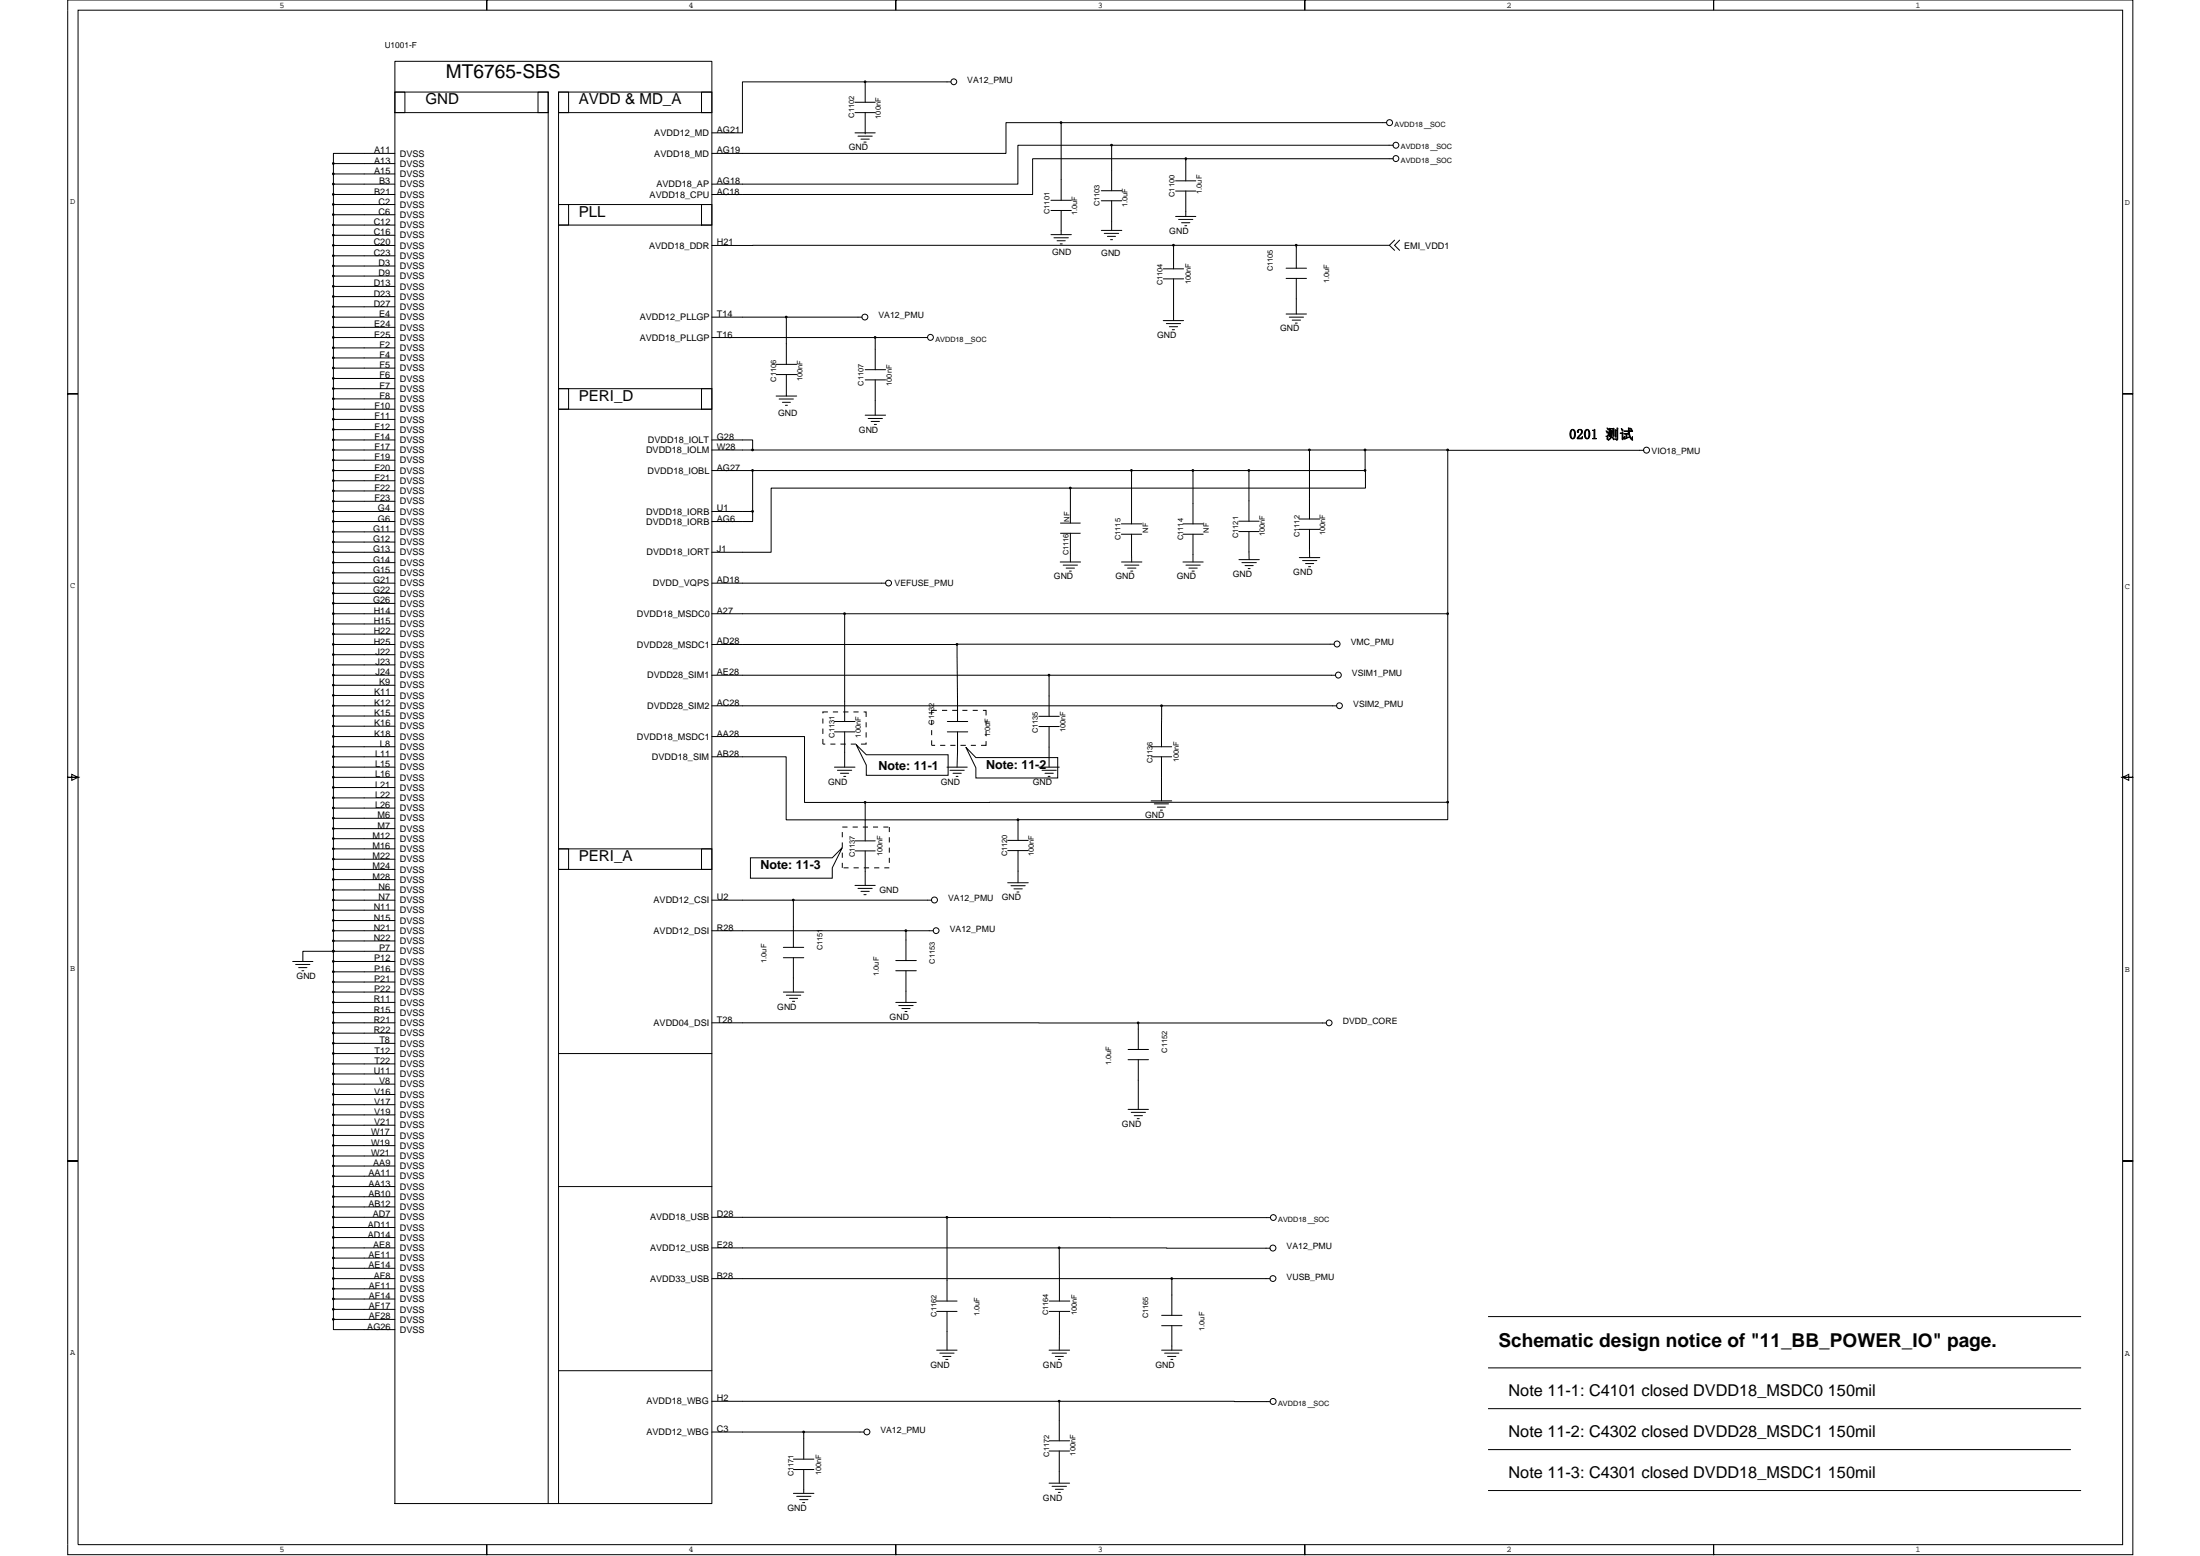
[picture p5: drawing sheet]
<svg xmlns="http://www.w3.org/2000/svg" width="297mm" height="210mm" viewBox="0 0 297 210" stroke-linecap="round" stroke-linejoin="round" font-family="sans-serif">
<g fill="none" stroke="#000" stroke-width=".14">
<path d="M9.1 0h56.6v1.4v-1.4h55.2v1.4v-1.4h55.3v1.4v-1.4h55.2v1.4v-1.4h56.6v53.1h-1.4h1.4v51.8h-1.4l.8-.4v.8l-.8-.4h1.4v51.8h-1.4h1.4v53.1h-56.6v-1.4v1.4h-55.2v-1.4v1.4h-55.3v-1.4v1.4h-55.2v-1.4v1.4h-56.6v-53.1h1.4h-1.4v-51.8h1.4l-.8-.4v.8l.8-.4h-1.4v-51.8h1.4h-1.4zM10.5 1.4h276.1v207h-276.1zM53.3 12.4h1.4v2.8h-1.4zM53.3 15.2h20.7M53.3 12.4h20.7v190.5M53.3 8.3h42.8v194.6h-42.8zM72.6 12.4h1.4v2.8h-1.4zM75.4 12.4h1.4v2.8h-1.4zM75.4 15.2h20.7M94.7 12.4h1.4v2.8h-1.4zM96.1 12.4h-20.7v190.5M115.4 15.2h2.8"/>
<path d="M115.4 13.8h2.8M115.4 17.9h2.8M115.8 18.4h2M116.2 18.8h1.2M116.6 19.2h.3M116.8 11h-16.6v6.9h-4.1M116.8 17.9h.1M116.8 11h11.6M116.8 11v2.8M116.8 15.2v2.7M143.3 16.6h-7.5v4.1h-39.7M150.1 19.6h-12.7v5.2h-41.3"/>
<path d="M150.1 19.6v6.1M150.1 19.6h38M187.2 16.6h-43.9v10.4M45 26.2v1.4h8.3M45 27.6v2.8M45 30.4v1.3l8.3 .1M45 31.7v2.8M45 35.9v1.4h8.3M45 37.3v1.4h8.3M45 38.7v2.7M45 30.4h8.3M45 33.1h8.3"/>
<path d="M45 24.8h8.3M45 26.2h8.3M45 22.1h8.3M45 23.5h8.3M45 29h8.3M45 34.5h8.3M45 35.9h8.3M45 22.1v4.1M45 34.5v1.4M53.3 20.7h-8.3v1.4M75.4 27.6h1.4v2.8h-1.4zM75.4 30.4h20.7"/>
<path d="M75.4 27.6h20.7M94.7 27.6h1.4v2.8h-1.4zM141.9 31.7h2.7M141.9 28.4h2.7M141.9 27h2.7M142.3 32.1h1.9M142.7 32.5h1.1M143.1 32.9h.3M143.3 28.4v3.3M148.7 31.1h2.8M148.7 27.1h2.8M148.7 25.7h2.8"/>
<path d="M149.1 31.5h1.9M149.5 31.9h1.1M149.9 32.3h.3M150.1 27.1v4M157.1 37.6h2.7M157.1 36.3h2.7M158.5 33.1v3.2M158.5 33.1h-62.4M158.5 37.6v5.7M158.5 33.1h29.1M158.7 29.2h2.8M158.7 25.8h2.8"/>
<path d="M158.7 24.4h2.8M159.1 29.6h2M159.5 30.1h1.2M160 30.5h.2M160.1 25.8v3.4M160.1 21.4h-20.7v4.8h-43.3M160.1 21.4v3M160.1 21.4h28M173.6 37.6h2.8M173.6 36.2h2.8M175 37.6v4.8M175 33.1v3.1"/>
<path d="M187.6 33.1l.7 .7M188.3 32.4l-.7 .7M189 32.4l-.7 .7 .7 .7M45 48.3v1.4h8.3M45 49.7v2.8M45 55.2v2.8M45 58v2.7M45 55.2h8.3M45 52.5h8.3M45 45.6h8.3M45 59.4h8.3M45 42.8h8.3"/>
<path d="M45 40h8.3M45 41.4h8.3M45 44.2h8.3M45 46.9h8.3M45 48.3h8.3M45 51.1h8.3M45 53.8h8.3M45 56.6h8.3M45 58h8.3M45 41.4v6.9M45 52.5v2.7M75.4 55.2h20.7"/>
<path d="M75.4 52.5h20.7M75.4 52.5h1.4v2.7h-1.4zM94.7 52.5h1.4v2.7h-1.4zM96.1 59.4h5.5v1.3M96.1 45.6h22.1M104.8 53.4h2.8M104.8 50.5h2.8M104.8 49.2h2.8M105.2 53.8h1.9M105.6 54.3h1.1M106 54.7h.3M106.2 42.8v6.4"/>
<path d="M106.2 50.5v2.9M116.4 42.8h-20.3M116.8 56h2.8M116.8 51.3h2.8M116.8 49.9h2.8M117.2 56.5h1.9M117.6 56.9h1.1M118 57.3h.3M118.2 51.3v4.7M125.2 45.6h-7v4.3M157.1 43.3h2.7M157.5 43.7h1.9"/>
<path d="M157.9 44.1h1.1M158.3 44.5h.3M173.6 42.4h2.8M174.1 42.8h1.9M174.5 43.2h1.1M174.9 43.6h.3M45 60.7v1.4h8.3M45 62.1v2.8M45 66.3v1.3h8.3M45 67.6v2.8M45 70.4v1.4h8.3M45 71.8v1.4h8.3"/>
<path d="M45 73.2v1.3h8.3M45 74.5v2.8M45 78.7v1.4h8.3M45 63.5h8.3M45 69h8.3M45 70.4h8.3M45 78.7h8.3M45 60.7h8.3M45 64.9h8.3M45 66.3h8.3M45 75.9h8.3M45 77.3h8.3"/>
<path d="M45 64.9v1.4M45 77.3v1.4M96.1 69h5.5v1.4h-5.5M96.1 78.7h23.5M101.6 63.5v5.5M143.1 75.8h2.8M143.1 72h2.8M143.1 70.6h2.8M143.5 76.3h2M144 76.7h1.1M144.4 77.1h.2M144.5 72v3.8"/>
<path d="M144.5 65.9h-40.4v8.6h-8M151.4 72.1h2.8M151.4 70.7h2.8M151.4 75.8h2.8M151.8 76.3h2M152.2 76.7h1.2M152.7 77.1h.2M152.8 63.5h-56.7M152.8 72.1v3.7M159.7 75.8h2.8M159.7 72.1h2.8M159.7 70.7h2.8"/>
<path d="M160.1 76.3h1.9M160.5 76.7h1.1M160.9 77.1h.3M161.1 72.1v3.7M161.1 63.5h-8.3v7.2M167.3 71.7h2.7M167.3 70.3h2.7M167.3 75.5h2.7M167.7 75.9h1.9M168.1 76.3h1.1M168.5 76.7h.3M168.6 71.7l.1 3.8"/>
<path d="M168.6 63.5h-7.5v7.2M175.4 71.4h2.8M175.4 70h2.8M175.4 75.2h2.8M175.9 75.6h1.9M176.3 76.1h1.1M176.7 76.5h.3M176.8 71.4v3.8M176.8 60.7h-80.7M184.3 60.7h11.2M184.3 60.7v2.8M184.3 63.5h-15.7v6.8"/>
<path d="M184.3 60.7h-7.5v9.3M184.3 63.5l.1 2.4h-39.9v4.7M195.5 60.7l26.5 .1M195.5 60.7v22.1h-81.5M45 80.1v1.3h8.3M45 81.4v2.8M45 84.2v2.8M45 87v1.3h8.3M45 88.3v2.8M45 99.4v2.7M45 87h8.3M45 91.1h8.3"/>
<path d="M45 95.2h8.3M45 99.4h8.3M45 82.8h8.3M45 84.2h8.3M45 85.6h8.3M45 89.7h8.3M45 92.5h8.3M45 93.9h8.3M45 96.6h8.3M45 98h8.3M45 91.1v8.3M96.1 99.4h12.5v8.9h86.9"/>
<path d="M96.1 91.1h84.2M96.1 95.2l84.4 .1M111.1 97v.6M111.1 98.3v.7M111.1 99.7v.7h.3M111.8 96.1h-.7v.2M112.5 96.1h.7M112.7 98.8h2.7M112.7 97.4h2.7M113.9 96.1h.7M114 82.8h-17.9M114 98.8v4.7"/>
<path d="M114 82.8v14.6M115.2 96.1h.7M116.6 96.1h.3v.7M116.9 97.5v.6M116.9 98.8v.7M125.8 97.2v.7M125.8 98.5v.7M125.8 99.9v.7h.5M126.5 95.9h-.7v.6M127.2 95.9h.7M127.9 98.8h2.8M127.9 97.4h2.8"/>
<path d="M128.6 95.9h.7M129.2 87h-33.1M129.2 87l.1 10.4M129.3 98.8l-.1 4.7M129.9 95.9h.7M131.3 95.9h.7M132.7 95.9h.4v.6M133.1 97.2v.7M133.1 98.6v.7M140.3 98h2.7M140.3 96.7h2.7M141.6 98v5.5"/>
<path d="M141.6 91.1v5.6M156.8 95.2v5.6M180.2 86.9l-51 .1M195.5 82.8v25.5M45 103.5v1.4h8.3M45 104.9v2.8M45 107.7v2.7M45 111.8v1.4h8.3M45 113.2v1.4h8.3M45 114.6v1.4h8.3M45 116v1.3h8.3M45 117.3v2.8"/>
<path d="M45 102.1h8.3M45 100.8h8.3M45 103.5h8.3M45 106.3h8.3M45 107.7h8.3M45 109.1h8.3M45 110.4h8.3M45 111.8h8.3M45 118.7h8.3M45 102.1v1.4M45 110.4v1.4M75.4 114.6h20.7"/>
<path d="M75.4 117.3h20.7M75.4 114.6h1.4v2.7h-1.4zM94.7 114.6h1.4v2.7h-1.4zM96.1 102.1h10v8.5h31.4M101.3 115.8h11.1l1.3-1.4-1.3 2.7v1.4h-11.1zM112.1 100.4h.7M112.7 103.5h2.7M113.1 103.9h1.9M113.5 104.4h1.1M113.5 100.4h.7M113.7 112.3v.7M113.7 113.7v.7"/>
<path d="M113.7 115.1v.7M113.7 116.4v.7M113.7 111.6h.7M113.9 117.1h.7M113.9 104.8h.3M114.9 100.4h.7M115.1 111.6h.7M115.2 117.1h.7M115.4 114.8h2.8M115.4 113.5h2.8M115.4 119.5h2.8M115.6 100.5l1.4 1.4h11v2.7h-11v-1.3z"/>
<path d="M115.8 119.9h2M116.5 111.6h.7M116.6 117.1h.7M116.8 108.3v5.2M116.8 114.8v4.7M116.9 100.2v.2h-.7M117.9 111.6h.7M118 117.1h.7M119.3 111.6h.6M119.4 117.1h.7M120.1 111.6v.7M120.1 113v.7"/>
<path d="M120.1 114.4v.7M120.1 115.8v.6M126.9 100.6h.7M127.9 103.5h2.7M128.3 103.9h1.9M128.3 100.6h.7M128.7 104.4h1.1M129.1 104.8h.2M129.7 100.6h.7M130.4 100.8l1.4 1.4h11v2.8h-11v-1.4zM131.1 100.6h.7M133.1 100v.6h-.6"/>
<path d="M136.1 119.1h2.7M136.1 114.8h2.7M136.1 113.4h2.7M136.5 119.5h1.9M136.9 120h1.1M137.5 110.6v2.8M137.5 114.8v4.3M140.3 103.5h2.7M140.7 103.9h1.9M141.1 104.4h1.1M141.5 104.8h.3M155.4 108.1h2.8"/>
<path d="M155.4 102.1h2.8M155.4 100.8h2.8M155.8 108.5h2M156.2 108.9h1.1M156.7 109.3h.2M156.8 102.1v6M195.5 108.3v2.3h-58M39.5 129.8h2.7M39.9 130.2h1.9M40.3 130.6h1.1M40.8 131h.2M45 135.3v1.4h8.3"/>
<path d="M45 136.7v2.7M45 139.4v1.4M45 128.4h-4.1v1.4M45 128.4v1.4h8.3M45 125.6h8.3M45 121.5h8.3M45 120.1h8.3M45 122.8h8.3M45 124.2h8.3M45 127h8.3M45 128.4h8.3M45 120.1v8.3"/>
<path d="M45 129.8v5.5M53.3 138h-8.3M53.3 131.1h-8.3M53.3 132.5h-8.3M53.3 133.9h-8.3M53.3 135.3h-8.3M53.3 139.4h-8.3M96.1 138h57.6M96.1 125.6h29.9M96.1 121.5h29.7M105.8 133.9h2.7M105.8 129.2h2.7"/>
<path d="M105.8 127.8h2.7M106.2 134.3h1.9M106.6 134.7h1.1M107 135.1h.3M107.1 121.5v6.3M107.1 129.2v4.7M116.2 120.3h1.2M116.6 120.7h.3M120.9 135.3h2.8M120.9 131h2.8M120.9 129.6h2.8M121.3 135.7h2"/>
<path d="M121.8 136.1h1.1M122.2 136.5h.3M122.3 131v4.3M122.3 125.6v4M137.3 120.4h.3M179.1 138h-25.4v3.6M45 140.8v1.4h8.3M45 142.2v2.7M45 150.5v1.3h8.3M45 151.8v2.8M45 144.9v5.6M45 154.6v8.3"/>
<path d="M53.3 140.8h-8.3M53.3 143.6h-8.3M53.3 144.9h-8.3M53.3 146.3h-8.3M53.3 147.7h-8.3M53.3 149.1h-8.3M53.3 150.5h-8.3M53.3 153.2h-8.3M53.3 154.6h-8.3M53.3 156h-8.3M53.3 157.4h-8.3M53.3 158.7h-8.3"/>
<path d="M75.4 142.2h20.7M152.3 149.7h2.8M152.3 143h2.8M152.3 141.6h2.8M152.7 150.1h2M153.1 150.6h1.2M153.5 151h.3M153.7 143v6.7M45 162.9v1.4h8.3M45 164.3v2.7M45 167v1.4h8.3M45 168.4v1.4h8.3"/>
<path d="M45 169.8v2.8M45 172.6v1.3h8.3M45 173.9v1.4h8.3M45 175.3v1.4h8.3M45 176.7v1.4h8.3M45 178.1v1.3h8.3M53.3 160.1h-8.3M53.3 172.6h-8.3M53.3 161.5h-8.3M53.3 162.9h-8.3M53.3 165.7h-8.3M53.3 167h-8.3"/>
<path d="M53.3 171.2h-8.3M75.4 160.1h20.7M96.1 164.3h75.5M96.1 172.6h75.4M126.5 177h2.7M126.5 175.6h2.7M127.9 164.3v11.3M127.9 177v5.2M141.7 177h2.7M141.7 175.6h2.7M143 168.4h28.5M143 168.4h-46.9"/>
<path d="M143 168.4v7.2M143 177v5.2M156.8 178.9h2.8M156.8 177.5h2.8M158.2 172.6v4.9M158.2 178.9v3.3M200.9 177.7h80.1M75.4 185h20.7M96.1 193.3h20.5M107.1 198.3h2.8M107.1 196.9h2.8M108.5 193.3v3.6"/>
<path d="M108.5 198.3v3.2M126.5 182.2h2.7M126.9 182.6h1.9M127.3 183h1.1M127.7 183.5h.3M141.6 182.2h2.8M141.6 195.8h2.8M141.6 194.4h2.8M142 182.6h2M142.5 183h1.1M142.9 183.5h.3M143 189.1h-46.9"/>
<path d="M143 195.8v4.4M156.8 182.2h2.8M157.2 182.6h2M157.6 183h1.2M158.1 183.5h.3M171.5 189.1h-28.5v5.3M200.9 184.6h80.1M200.9 190.1h80.1M200.9 195.6h78.7M107.1 201.5h2.8M107.6 201.9h1.9M108 202.4h1.1"/>
<path d="M108.4 202.8h.2M141.6 200.2h2.8M142 200.6h2M142.5 201h1.1M142.9 201.4h.3M200.9 201.1h80.1"/>
<circle cx="128.8" cy="11" r=".39"/>
<circle cx="187.6" cy="16.6" r=".4"/>
<circle cx="188.5" cy="19.6" r=".4"/>
<circle cx="188.5" cy="21.4" r=".4"/>
<circle cx="116.8" cy="42.8" r=".4"/>
<circle cx="125.6" cy="45.5" r=".4"/>
<circle cx="120" cy="78.7" r=".4"/>
<circle cx="222.3" cy="60.7" r=".4"/>
<circle cx="180.5" cy="86.9" r=".4"/>
<circle cx="180.7" cy="91.1" r=".4"/>
<circle cx="180.9" cy="95.2" r=".39"/>
<circle cx="126.2" cy="121.5" r=".4"/>
<circle cx="126.4" cy="125.6" r=".39"/>
<circle cx="179.5" cy="138" r=".39"/>
<circle cx="171.9" cy="168.4" r=".4"/>
<circle cx="171.9" cy="172.5" r=".4"/>
<circle cx="171.9" cy="164.3" r=".39"/>
<circle cx="117.1" cy="193.2" r=".4"/>
<circle cx="171.9" cy="189.1" r=".4"/>
</g>
<g fill="#000" stroke="#000" stroke-width=".14">
<path d="M116.7 11h.2v.1h-.2z" fill-rule="evenodd"/>
<path d="M143.2 16.5h.1v.1h-.1z" fill-rule="evenodd"/>
<path d="M150 19.5h.2v.2h-.2z" fill-rule="evenodd"/>
<path d="M44.9 34.4h.2v.2h-.2z" fill-rule="evenodd"/>
<path d="M44.9 35.8h.2v.2h-.2z" fill-rule="evenodd"/>
<path d="M44.9 37.2h.2v.1h-.2z" fill-rule="evenodd"/>
<path d="M44.9 24.8h.2v.1h-.2z" fill-rule="evenodd"/>
<path d="M44.9 30.3h.2v.1h-.2z" fill-rule="evenodd"/>
<path d="M44.9 23.4h.2v.1h-.2z" fill-rule="evenodd"/>
<path d="M44.9 22h.2v.1h-.2z" fill-rule="evenodd"/>
<path d="M44.9 28.9h.2v.1h-.2z" fill-rule="evenodd"/>
<path d="M44.9 27.5h.2v.2h-.2z" fill-rule="evenodd"/>
<path d="M44.9 26.1h.2v.2h-.2z" fill-rule="evenodd"/>
<path d="M44.9 33h.2v.2h-.2z" fill-rule="evenodd"/>
<path d="M44.9 31.7h.2v.1h-.2z" fill-rule="evenodd"/>
<path d="M44.9 38.6h.2v.1h-.2z" fill-rule="evenodd"/>
<path d="M158.4 33h.1v.2h-.1z" fill-rule="evenodd"/>
<path d="M160 21.3h.2v.2h-.2z" fill-rule="evenodd"/>
<path d="M174.9 33h.2v.2h-.2z" fill-rule="evenodd"/>
<path d="M44.9 53.7h.2v.2h-.2z" fill-rule="evenodd"/>
<path d="M44.9 55.1h.2v.2h-.2z" fill-rule="evenodd"/>
<path d="M44.9 59.3h.2v.1h-.2z" fill-rule="evenodd"/>
<path d="M44.9 46.8h.2v.2h-.2z" fill-rule="evenodd"/>
<path d="M44.9 52.4h.2v.1h-.2z" fill-rule="evenodd"/>
<path d="M44.9 44.1h.2v.1h-.2z" fill-rule="evenodd"/>
<path d="M44.9 42.7h.2v.2h-.2z" fill-rule="evenodd"/>
<path d="M44.9 41.3h.2v.2h-.2z" fill-rule="evenodd"/>
<path d="M44.9 48.2h.2v.2h-.2z" fill-rule="evenodd"/>
<path d="M44.9 45.5h.2v.1h-.2z" fill-rule="evenodd"/>
<path d="M44.9 39.9h.2v.2h-.2z" fill-rule="evenodd"/>
<path d="M44.9 49.6h.2v.1h-.2z" fill-rule="evenodd"/>
<path d="M44.9 51h.2v.1h-.2z" fill-rule="evenodd"/>
<path d="M44.9 57.9h.2v.1h-.2z" fill-rule="evenodd"/>
<path d="M44.9 56.5h.2v.2h-.2z" fill-rule="evenodd"/>
<path d="M106.1 42.7h.1v.2h-.1z" fill-rule="evenodd"/>
<path d="M118.1 45.5h.1v.1h-.1z" fill-rule="evenodd"/>
<path d="M44.9 64.8h.2v.1h-.2z" fill-rule="evenodd"/>
<path d="M44.9 66.2h.2v.1h-.2z" fill-rule="evenodd"/>
<path d="M44.9 67.6h.2v.1h-.2z" fill-rule="evenodd"/>
<path d="M44.9 60.6h.2v.2h-.2z" fill-rule="evenodd"/>
<path d="M44.9 73.1h.2v.1h-.2z" fill-rule="evenodd"/>
<path d="M44.9 78.6h.2v.2h-.2z" fill-rule="evenodd"/>
<path d="M44.9 71.7h.2v.1h-.2z" fill-rule="evenodd"/>
<path d="M44.9 70.3h.2v.1h-.2z" fill-rule="evenodd"/>
<path d="M44.9 77.2h.2v.2h-.2z" fill-rule="evenodd"/>
<path d="M44.9 68.9h.2v.2h-.2z" fill-rule="evenodd"/>
<path d="M44.9 62h.2v.2h-.2z" fill-rule="evenodd"/>
<path d="M44.9 63.4h.2v.2h-.2z" fill-rule="evenodd"/>
<path d="M44.9 74.4h.2v.2h-.2z" fill-rule="evenodd"/>
<path d="M44.9 75.8h.2v.2h-.2z" fill-rule="evenodd"/>
<path d="M101.5 68.9h.2v.2h-.2z" fill-rule="evenodd"/>
<path d="M101.5 60.6h.2v.2h-.2z" fill-rule="evenodd"/>
<path d="M101.5 63.4h.2v.2h-.2z" fill-rule="evenodd"/>
<path d="M144.4 65.8h.2v.1h-.2z" fill-rule="evenodd"/>
<path d="M152.7 63.4h.1v.2h-.1z" fill-rule="evenodd"/>
<path d="M161 63.4h.1v.2h-.1z" fill-rule="evenodd"/>
<path d="M168.5 63.4h.2v.2h-.2z" fill-rule="evenodd"/>
<path d="M176.7 60.6h.2v.2h-.2z" fill-rule="evenodd"/>
<path d="M184.2 60.6h.2v.2h-.2z" fill-rule="evenodd"/>
<path d="M184.2 63.4h.2v.2h-.2z" fill-rule="evenodd"/>
<path d="M195.4 60.6h.1v.2h-.1z" fill-rule="evenodd"/>
<path d="M44.9 99.3h.2v.2h-.2z" fill-rule="evenodd"/>
<path d="M44.9 97.9h.2v.2h-.2z" fill-rule="evenodd"/>
<path d="M44.9 81.3h.2v.2h-.2z" fill-rule="evenodd"/>
<path d="M44.9 80h.2v.1h-.2z" fill-rule="evenodd"/>
<path d="M44.9 96.5h.2v.2h-.2z" fill-rule="evenodd"/>
<path d="M44.9 95.2h.2v.1h-.2z" fill-rule="evenodd"/>
<path d="M44.9 93.8h.2v.1h-.2z" fill-rule="evenodd"/>
<path d="M44.9 82.7h.2v.2h-.2z" fill-rule="evenodd"/>
<path d="M44.9 84.1h.2v.2h-.2z" fill-rule="evenodd"/>
<path d="M44.9 85.5h.2v.1h-.2z" fill-rule="evenodd"/>
<path d="M44.9 86.9h.2v.1h-.2z" fill-rule="evenodd"/>
<path d="M44.9 92.4h.2v.1h-.2z" fill-rule="evenodd"/>
<path d="M44.9 91h.2v.2h-.2z" fill-rule="evenodd"/>
<path d="M44.9 88.3h.2v.1h-.2z" fill-rule="evenodd"/>
<path d="M44.9 89.6h.2v.2h-.2z" fill-rule="evenodd"/>
<path d="M113.9 82.7h.2v.2h-.2z" fill-rule="evenodd"/>
<path d="M129.1 86.9h.2v.1h-.2z" fill-rule="evenodd"/>
<path d="M141.5 91h.2v.2h-.2z" fill-rule="evenodd"/>
<path d="M156.7 95.2h.2v.1h-.2z" fill-rule="evenodd"/>
<path d="M195.4 82.7h.1v.2h-.1z" fill-rule="evenodd"/>
<path d="M44.9 115.9h.2v.1h-.2z" fill-rule="evenodd"/>
<path d="M44.9 113.1h.2v.1h-.2z" fill-rule="evenodd"/>
<path d="M44.9 114.5h.2v.1h-.2z" fill-rule="evenodd"/>
<path d="M44.9 111.7h.2v.2h-.2z" fill-rule="evenodd"/>
<path d="M44.9 107.6h.2v.1h-.2z" fill-rule="evenodd"/>
<path d="M44.9 102h.2v.2h-.2z" fill-rule="evenodd"/>
<path d="M44.9 103.4h.2v.2h-.2z" fill-rule="evenodd"/>
<path d="M44.9 100.7h.2v.1h-.2z" fill-rule="evenodd"/>
<path d="M44.9 104.8h.2v.2h-.2z" fill-rule="evenodd"/>
<path d="M44.9 106.2h.2v.1h-.2z" fill-rule="evenodd"/>
<path d="M44.9 117.2h.2v.2h-.2z" fill-rule="evenodd"/>
<path d="M44.9 118.6h.2v.2h-.2z" fill-rule="evenodd"/>
<path d="M44.9 110.3h.2v.2h-.2z" fill-rule="evenodd"/>
<path d="M44.9 109h.2v.1h-.2z" fill-rule="evenodd"/>
<path d="M116.7 108.2h.2v.2h-.2z" fill-rule="evenodd"/>
<path d="M137.4 110.5h.1v.2h-.1z" fill-rule="evenodd"/>
<path d="M195.4 108.2h.1v.1h-.1z" fill-rule="evenodd"/>
<path d="M44.9 120h.2v.2h-.2z" fill-rule="evenodd"/>
<path d="M44.9 121.4h.2v.1h-.2z" fill-rule="evenodd"/>
<path d="M44.9 133.8h.2v.1h-.2z" fill-rule="evenodd"/>
<path d="M44.9 135.2h.2v.1h-.2z" fill-rule="evenodd"/>
<path d="M44.9 122.7h.2v.2h-.2z" fill-rule="evenodd"/>
<path d="M44.9 124.1h.2v.2h-.2z" fill-rule="evenodd"/>
<path d="M44.9 125.5h.2v.2h-.2z" fill-rule="evenodd"/>
<path d="M44.9 126.9h.2v.1h-.2z" fill-rule="evenodd"/>
<path d="M44.9 128.3h.2v.1h-.2z" fill-rule="evenodd"/>
<path d="M44.9 136.6h.2v.1h-.2z" fill-rule="evenodd"/>
<path d="M44.9 137.9h.2v.2h-.2z" fill-rule="evenodd"/>
<path d="M44.9 139.3h.2v.2h-.2z" fill-rule="evenodd"/>
<path d="M44.9 132.4h.2v.2h-.2z" fill-rule="evenodd"/>
<path d="M44.9 129.7h.2v.1h-.2z" fill-rule="evenodd"/>
<path d="M44.9 131.1h.2v.1h-.2z" fill-rule="evenodd"/>
<path d="M44.9 128.3h.2v.1h-.2z" fill-rule="evenodd"/>
<path d="M107 121.4h.2v.1h-.2z" fill-rule="evenodd"/>
<path d="M122.2 125.5h.2v.2h-.2z" fill-rule="evenodd"/>
<path d="M153.6 138h.2v.1h-.2z" fill-rule="evenodd"/>
<path d="M44.9 158.6h.2v.2h-.2z" fill-rule="evenodd"/>
<path d="M44.9 157.3h.2v.1h-.2z" fill-rule="evenodd"/>
<path d="M44.9 144.8h.2v.2h-.2z" fill-rule="evenodd"/>
<path d="M44.9 140.7h.2v.2h-.2z" fill-rule="evenodd"/>
<path d="M44.9 146.2h.2v.2h-.2z" fill-rule="evenodd"/>
<path d="M44.9 147.6h.2v.2h-.2z" fill-rule="evenodd"/>
<path d="M44.9 149h.2v.1h-.2z" fill-rule="evenodd"/>
<path d="M44.9 150.4h.2v.1h-.2z" fill-rule="evenodd"/>
<path d="M44.9 154.5h.2v.2h-.2z" fill-rule="evenodd"/>
<path d="M44.9 155.9h.2v.2h-.2z" fill-rule="evenodd"/>
<path d="M44.9 142.1h.2v.1h-.2z" fill-rule="evenodd"/>
<path d="M44.9 143.5h.2v.1h-.2z" fill-rule="evenodd"/>
<path d="M44.9 151.8h.2v.1h-.2z" fill-rule="evenodd"/>
<path d="M44.9 153.1h.2v.2h-.2z" fill-rule="evenodd"/>
<path d="M44.9 173.8h.2v.2h-.2z" fill-rule="evenodd"/>
<path d="M44.9 172.5h.2v.1h-.2z" fill-rule="evenodd"/>
<path d="M44.9 169.7h.2v.1h-.2z" fill-rule="evenodd"/>
<path d="M44.9 168.3h.2v.2h-.2z" fill-rule="evenodd"/>
<path d="M44.9 166.9h.2v.2h-.2z" fill-rule="evenodd"/>
<path d="M44.9 160h.2v.2h-.2z" fill-rule="evenodd"/>
<path d="M44.9 171.1h.2v.1h-.2z" fill-rule="evenodd"/>
<path d="M44.9 178h.2v.1h-.2z" fill-rule="evenodd"/>
<path d="M44.9 175.2h.2v.2h-.2z" fill-rule="evenodd"/>
<path d="M44.9 176.6h.2v.2h-.2z" fill-rule="evenodd"/>
<path d="M44.9 164.2h.2v.1h-.2z" fill-rule="evenodd"/>
<path d="M44.9 165.6h.2v.1h-.2z" fill-rule="evenodd"/>
<path d="M44.9 162.8h.2v.1h-.2z" fill-rule="evenodd"/>
<path d="M44.9 161.4h.2v.2h-.2z" fill-rule="evenodd"/>
<path d="M127.8 164.2h.1v.2h-.1z" fill-rule="evenodd"/>
<path d="M142.9 168.3h.2v.2h-.2z" fill-rule="evenodd"/>
<path d="M158.1 172.5h.2v.1h-.2z" fill-rule="evenodd"/>
<path d="M108.4 193.2h.2v.1h-.2z" fill-rule="evenodd"/>
<path d="M142.9 189h.2v.2h-.2z" fill-rule="evenodd"/>
</g>
<g font-size="2.6">
<text x="60.2" y="10.5">MT6765-SBS</text>
<text x="202.3" y="181.8">Schematic design notice of &quot;11_BB_POWER_IO&quot; page.</text>
</g>
<g font-size="2.2">
<text x="203.7" y="188.4">Note 11-1: C4101 closed DVDD18_MSDC0 150mil</text>
<text x="203.7" y="194">Note 11-2: C4302 closed DVDD28_MSDC1 150mil</text>
<text x="203.7" y="199.5">Note 11-3: C4301 closed DVDD18_MSDC1 150mil</text>
</g>
<g font-size="2">
<text x="57.4" y="14.1">GND</text>
<text x="78.1" y="14.1">AVDD &amp; MD_A</text>
<text x="78.1" y="29.3">PLL</text>
<text x="78.1" y="54.1">PERI_D</text>
<text x="78.1" y="116.2">PERI_A</text>
</g>
<text font-size="1.9" x="211.9" y="59.2">0201 测试</text>
<g font-size="1.7">
<text x="118.6" y="103.9">Note: 11-1</text>
<text x="133.1" y="103.7">Note: 11-2</text>
<text x="102.7" y="117.3">Note: 11-3</text>
</g>
<g font-size="1.2">
<text x="37.8" y="1">5</text>
<text x="93" y="1">4</text>
<text x="148.2" y="1">3</text>
<text x="203.4" y="1">2</text>
<text x="258.6" y="1">1</text>
<text x="130.6" y="11.2">VA12_PMU</text>
<text x="96.8" y="17.9">AG21</text>
<text x="50.5" y="22.1">A13</text>
<text x="50.5" y="23.5">A15</text>
<text x="50.5" y="20.7">A11</text>
<text x="54" y="21.1">DVSS</text>
<text x="54" y="22.5">DVSS</text>
<text x="54" y="23.9">DVSS</text>
<text x="88.3" y="18.4">AVDD12_MD</text>
<text x="88.3" y="21.1">AVDD18_MD</text>
<text x="96.8" y="20.7">AG19</text>
<text x="114.6" y="20.3">GND</text>
<text x="9.5" y="27.6">D</text>
<text x="50.5" y="26.2">B21</text>
<text x="51.1" y="27.6">C2</text>
<text x="51.1" y="29">C6</text>
<text x="51.2" y="24.9">B3</text>
<text x="54" y="25.3">DVSS</text>
<text x="54" y="26.7">DVSS</text>
<text x="54" y="28">DVSS</text>
<text x="54" y="29.4">DVSS</text>
<text x="87.7" y="26.7">AVDD18_CPU</text>
<text x="88.6" y="25.3">AVDD18_AP</text>
<text x="96.8" y="24.9">AG18</text>
<text x="96.8" y="26.2">AC18</text>
<text x="286.9" y="27.7">D</text>
<text x="50.5" y="30.4">C12</text>
<text x="50.5" y="31.8">C16</text>
<text x="50.5" y="33.1">C20</text>
<text x="50.5" y="34.5">C23</text>
<text x="51.1" y="35.9">D3</text>
<text x="54" y="30.8">DVSS</text>
<text x="54" y="32.2">DVSS</text>
<text x="54" y="33.6">DVSS</text>
<text x="54" y="34.9">DVSS</text>
<text x="87.6" y="33.5">AVDD18_DDR</text>
<text x="96.8" y="33.1">H21</text>
<text x="142" y="34.4">GND</text>
<text x="148.7" y="34.5">GND</text>
<text x="157.9" y="31.5">GND</text>
<text x="189.6" y="33.6">EMI_VDD1</text>
<text x="50.5" y="38.7">D13</text>
<text x="50.5" y="40">D23</text>
<text x="50.5" y="41.4">D27</text>
<text x="51.1" y="37.3">D9</text>
<text x="54" y="36.3">DVSS</text>
<text x="54" y="37.7">DVSS</text>
<text x="54" y="39.1">DVSS</text>
<text x="54" y="40.5">DVSS</text>
<text x="54" y="41.8">DVSS</text>
<text x="50.5" y="44.2">E24</text>
<text x="50.5" y="45.6">E25</text>
<text x="51.2" y="42.8">E4</text>
<text x="51.2" y="47">F2</text>
<text x="54" y="43.2">DVSS</text>
<text x="54" y="44.6">DVSS</text>
<text x="54" y="46">DVSS</text>
<text x="54" y="47.4">DVSS</text>
<text x="86.4" y="46">AVDD18_PLLGP</text>
<text x="86.4" y="43.2">AVDD12_PLLGP</text>
<text x="96.8" y="45.6">T16</text>
<text x="96.8" y="42.8">T14</text>
<text x="118.6" y="42.9">VA12_PMU</text>
<text x="156.2" y="45.6">GND</text>
<text x="172.8" y="44.7">GND</text>
<text x="51.2" y="48.3">F4</text>
<text x="51.2" y="49.7">F5</text>
<text x="51.2" y="51.1">F6</text>
<text x="51.2" y="52.5">F7</text>
<text x="51.2" y="53.8">F8</text>
<text x="54" y="48.7">DVSS</text>
<text x="54" y="50.1">DVSS</text>
<text x="54" y="51.5">DVSS</text>
<text x="54" y="52.9">DVSS</text>
<text x="50.6" y="55.2">F10</text>
<text x="50.6" y="56.6">F11</text>
<text x="50.6" y="58">F12</text>
<text x="50.6" y="59.4">F14</text>
<text x="54" y="54.3">DVSS</text>
<text x="54" y="55.6">DVSS</text>
<text x="54" y="57">DVSS</text>
<text x="54" y="58.4">DVSS</text>
<text x="54" y="59.8">DVSS</text>
<text x="87.5" y="59.8">DVDD18_IOLT</text>
<text x="96.8" y="59.4">G28</text>
<text x="105.1" y="56.2">GND</text>
<text x="116" y="58.4">GND</text>
<text x="50.6" y="60.7">F17</text>
<text x="50.6" y="62.1">F19</text>
<text x="50.6" y="63.5">F20</text>
<text x="50.6" y="64.9">F21</text>
<text x="54" y="61.2">DVSS</text>
<text x="54" y="62.5">DVSS</text>
<text x="54" y="63.9">DVSS</text>
<text x="54" y="65.3">DVSS</text>
<text x="87.2" y="61.2">DVDD18_IOLM</text>
<text x="87.4" y="63.9">DVDD18_IOBL</text>
<text x="96.8" y="63.5">AG27</text>
<text x="96.8" y="60.7">W28</text>
<text x="223" y="61.3">VIO18_PMU</text>
<text x="50.4" y="71.8">G11</text>
<text x="50.6" y="66.3">F22</text>
<text x="50.6" y="67.6">F23</text>
<text x="51" y="69">G4</text>
<text x="51" y="70.4">G6</text>
<text x="54" y="66.7">DVSS</text>
<text x="54" y="68.1">DVSS</text>
<text x="54" y="69.4">DVSS</text>
<text x="54" y="70.8">DVSS</text>
<text x="87.2" y="69.4">DVDD18_IORB</text>
<text x="87.2" y="70.8">DVDD18_IORB</text>
<text x="96.8" y="69">U1</text>
<text x="96.8" y="70.4">AG6</text>
<text x="50.4" y="73.2">G12</text>
<text x="50.4" y="74.5">G13</text>
<text x="50.4" y="75.9">G14</text>
<text x="50.4" y="77.3">G15</text>
<text x="54" y="72.2">DVSS</text>
<text x="54" y="73.6">DVSS</text>
<text x="54" y="75">DVSS</text>
<text x="54" y="76.3">DVSS</text>
<text x="54" y="77.7">DVSS</text>
<text x="87.3" y="75">DVDD18_IORT</text>
<text x="96.8" y="74.5">J1</text>
<text x="166.5" y="77.9">GND</text>
<text x="174.6" y="77.6">GND</text>
<text x="9.5" y="79.3">C</text>
<text x="50.4" y="78.7">G21</text>
<text x="50.4" y="80.1">G22</text>
<text x="50.4" y="81.4">G26</text>
<text x="50.5" y="82.8">H14</text>
<text x="54" y="79.1">DVSS</text>
<text x="54" y="80.5">DVSS</text>
<text x="54" y="81.9">DVSS</text>
<text x="54" y="83.2">DVSS</text>
<text x="86" y="83.2">DVDD18_MSDC0</text>
<text x="88.2" y="79.1">DVDD_VQPS</text>
<text x="96.8" y="82.8">A27</text>
<text x="96.8" y="78.7">AD18</text>
<text x="120.8" y="79.1">VEFUSE_PMU</text>
<text x="142.3" y="78.2">GND</text>
<text x="150.6" y="78.2">GND</text>
<text x="158.9" y="78.2">GND</text>
<text x="286.9" y="79.5">C</text>
<text x="50.5" y="84.2">H15</text>
<text x="50.5" y="85.6">H22</text>
<text x="50.5" y="87">H25</text>
<text x="50.7" y="88.4">J22</text>
<text x="50.7" y="89.7">J23</text>
<text x="54" y="84.6">DVSS</text>
<text x="54" y="86">DVSS</text>
<text x="54" y="87.4">DVSS</text>
<text x="54" y="88.8">DVSS</text>
<text x="86" y="87.4">DVDD28_MSDC1</text>
<text x="96.8" y="87">AD28</text>
<text x="182.4" y="87.1">VMC_PMU</text>
<text x="50.5" y="93.9">K11</text>
<text x="50.5" y="95.3">K12</text>
<text x="50.7" y="91.1">J24</text>
<text x="51.2" y="92.5">K9</text>
<text x="54" y="90.2">DVSS</text>
<text x="54" y="91.5">DVSS</text>
<text x="54" y="92.9">DVSS</text>
<text x="54" y="94.3">DVSS</text>
<text x="54" y="95.7">DVSS</text>
<text x="87.4" y="91.5">DVDD28_SIM1</text>
<text x="87.4" y="95.7">DVDD28_SIM2</text>
<text x="96.8" y="91.1">AE28</text>
<text x="96.8" y="95.3">AC28</text>
<text x="182.5" y="91.2">VSIM1_PMU</text>
<text x="182.7" y="95.4">VSIM2_PMU</text>
<text x="50.5" y="96.6">K15</text>
<text x="50.5" y="98">K16</text>
<text x="50.5" y="99.4">K18</text>
<text x="51.3" y="100.8">L8</text>
<text x="54" y="97.1">DVSS</text>
<text x="54" y="98.4">DVSS</text>
<text x="54" y="99.8">DVSS</text>
<text x="54" y="101.2">DVSS</text>
<text x="86" y="99.8">DVDD18_MSDC1</text>
<text x="96.8" y="99.4">AA28</text>
<text x="50.6" y="102.1">L11</text>
<text x="50.6" y="103.5">L15</text>
<text x="50.6" y="104.9">L16</text>
<text x="50.6" y="106.3">L21</text>
<text x="50.6" y="107.7">L22</text>
<text x="54" y="102.6">DVSS</text>
<text x="54" y="104">DVSS</text>
<text x="54" y="105.3">DVSS</text>
<text x="54" y="106.7">DVSS</text>
<text x="88" y="102.6">DVDD18_SIM</text>
<text x="96.8" y="102.1">AB28</text>
<text x="111.8" y="105.9">GND</text>
<text x="127" y="105.9">GND</text>
<text x="139.4" y="105.9">GND</text>
<text x="50.3" y="113.2">M12</text>
<text x="50.6" y="109.1">L26</text>
<text x="51" y="110.4">M6</text>
<text x="51" y="111.8">M7</text>
<text x="54" y="108.1">DVSS</text>
<text x="54" y="109.5">DVSS</text>
<text x="54" y="110.9">DVSS</text>
<text x="54" y="112.2">DVSS</text>
<text x="54" y="113.6">DVSS</text>
<text x="154.6" y="110.4">GND</text>
<text x="50.3" y="114.6">M16</text>
<text x="50.3" y="116">M22</text>
<text x="50.3" y="117.3">M24</text>
<text x="50.3" y="118.7">M28</text>
<text x="54" y="115">DVSS</text>
<text x="54" y="116.4">DVSS</text>
<text x="54" y="117.8">DVSS</text>
<text x="54" y="119.1">DVSS</text>
<text x="50.5" y="122.8">N11</text>
<text x="50.5" y="124.2">N15</text>
<text x="50.5" y="125.6">N21</text>
<text x="51.1" y="120.1">N6</text>
<text x="51.1" y="121.5">N7</text>
<text x="54" y="120.5">DVSS</text>
<text x="54" y="121.9">DVSS</text>
<text x="54" y="123.3">DVSS</text>
<text x="54" y="124.7">DVSS</text>
<text x="88.2" y="121.9">AVDD12_CSI</text>
<text x="96.8" y="125.6">R28</text>
<text x="96.8" y="121.5">U2</text>
<text x="118.7" y="120.5">GND</text>
<text x="128" y="121.6">VA12_PMU</text>
<text x="128.2" y="125.8">VA12_PMU</text>
<text x="135.3" y="121.5">GND</text>
<text x="9.5" y="131.1">B</text>
<text x="50.5" y="127">N22</text>
<text x="50.5" y="129.8">P12</text>
<text x="50.5" y="131.1">P16</text>
<text x="51.2" y="128.4">P7</text>
<text x="54" y="126">DVSS</text>
<text x="54" y="127.4">DVSS</text>
<text x="54" y="128.8">DVSS</text>
<text x="54" y="130.2">DVSS</text>
<text x="54" y="131.6">DVSS</text>
<text x="88.2" y="126">AVDD12_DSI</text>
<text x="286.9" y="131.2">B</text>
<text x="40" y="132.1">GND</text>
<text x="50.5" y="135.3">R11</text>
<text x="50.5" y="136.7">R15</text>
<text x="50.5" y="132.5">P21</text>
<text x="50.5" y="133.9">P22</text>
<text x="54" y="132.9">DVSS</text>
<text x="54" y="134.3">DVSS</text>
<text x="54" y="135.7">DVSS</text>
<text x="54" y="137.1">DVSS</text>
<text x="104.9" y="136.3">GND</text>
<text x="120.1" y="137.6">GND</text>
<text x="50.5" y="138">R21</text>
<text x="50.5" y="139.4">R22</text>
<text x="50.6" y="142.2">T12</text>
<text x="50.6" y="143.6">T22</text>
<text x="51.2" y="140.8">T8</text>
<text x="54" y="138.5">DVSS</text>
<text x="54" y="139.8">DVSS</text>
<text x="54" y="141.2">DVSS</text>
<text x="54" y="142.6">DVSS</text>
<text x="54" y="144">DVSS</text>
<text x="88.2" y="138.5">AVDD04_DSI</text>
<text x="96.8" y="138">T28</text>
<text x="181.3" y="138.2">DVDD_CORE</text>
<text x="50.5" y="144.9">U11</text>
<text x="50.5" y="147.7">V16</text>
<text x="50.5" y="149.1">V17</text>
<text x="51.2" y="146.3">V8</text>
<text x="54" y="145.4">DVSS</text>
<text x="54" y="146.7">DVSS</text>
<text x="54" y="148.1">DVSS</text>
<text x="54" y="149.5">DVSS</text>
<text x="50.1" y="153.2">W17</text>
<text x="50.1" y="154.6">W19</text>
<text x="50.1" y="156">W21</text>
<text x="50.5" y="150.5">V19</text>
<text x="50.5" y="151.9">V21</text>
<text x="54" y="150.9">DVSS</text>
<text x="54" y="152.3">DVSS</text>
<text x="54" y="153.7">DVSS</text>
<text x="54" y="155">DVSS</text>
<text x="151.5" y="152.1">GND</text>
<text x="49.7" y="158.7">AA11</text>
<text x="49.7" y="160.1">AA13</text>
<text x="49.7" y="161.5">AB10</text>
<text x="50.4" y="157.4">AA9</text>
<text x="54" y="156.4">DVSS</text>
<text x="54" y="157.8">DVSS</text>
<text x="54" y="159.2">DVSS</text>
<text x="54" y="160.6">DVSS</text>
<text x="54" y="161.9">DVSS</text>
<text x="49.7" y="165.7">AD11</text>
<text x="49.7" y="167">AD14</text>
<text x="49.7" y="162.9">AB12</text>
<text x="50.3" y="164.3">AD7</text>
<text x="54" y="163.3">DVSS</text>
<text x="54" y="164.7">DVSS</text>
<text x="54" y="166.1">DVSS</text>
<text x="54" y="167.4">DVSS</text>
<text x="87.8" y="164.7">AVDD18_USB</text>
<text x="96.8" y="164.3">D28</text>
<text x="49.7" y="169.8">AE11</text>
<text x="49.7" y="171.2">AE14</text>
<text x="49.8" y="173.9">AF11</text>
<text x="50.4" y="168.4">AE8</text>
<text x="50.5" y="172.6">AF8</text>
<text x="54" y="168.8">DVSS</text>
<text x="54" y="170.2">DVSS</text>
<text x="54" y="171.6">DVSS</text>
<text x="54" y="173">DVSS</text>
<text x="87.8" y="173">AVDD33_USB</text>
<text x="87.8" y="168.8">AVDD12_USB</text>
<text x="96.8" y="172.6">B28</text>
<text x="96.8" y="168.4">E28</text>
<text x="173.7" y="168.6">VA12_PMU</text>
<text x="173.7" y="172.7">VUSB_PMU</text>
<text x="49.6" y="179.4">AG26</text>
<text x="49.8" y="175.3">AF14</text>
<text x="49.8" y="176.7">AF17</text>
<text x="49.8" y="178.1">AF28</text>
<text x="54" y="174.4">DVSS</text>
<text x="54" y="175.7">DVSS</text>
<text x="54" y="177.1">DVSS</text>
<text x="54" y="178.5">DVSS</text>
<text x="54" y="179.9">DVSS</text>
<text x="9.5" y="182.8">A</text>
<text x="125.6" y="184.6">GND</text>
<text x="140.8" y="184.6">GND</text>
<text x="156" y="184.6">GND</text>
<text x="286.9" y="183">A</text>
<text x="87.3" y="189.5">AVDD18_WBG</text>
<text x="96.8" y="189.1">H2</text>
<text x="87.3" y="193.7">AVDD12_WBG</text>
<text x="96.8" y="193.3">C3</text>
<text x="118.9" y="193.4">VA12_PMU</text>
<text x="106.3" y="203.9">GND</text>
<text x="140.8" y="202.5">GND</text>
<text x="37.8" y="209.5">5</text>
<text x="93" y="209.5">4</text>
<text x="148.2" y="209.5">3</text>
<text x="203.4" y="209.5">2</text>
<text x="258.6" y="209.5">1</text>
</g>
<text font-size="1.1" x="51.9" y="6.5">U1001-F</text>
<g font-size="1">
<text x="115.3" y="15.9" transform="rotate(-90 115.3 15.9)">C1102</text>
<text x="118.9" y="16" transform="rotate(-90 118.9 16)">100nF</text>
<text x="188.3" y="17.1">AVDD18</text>
<text x="193.1" y="17.1">SOC</text>
<text x="193.2" y="17.4" transform="rotate(-90 193.2 17.4)">︳</text>
<text x="189.1" y="20.2">AVDD18</text>
<text x="189.1" y="22">AVDD18</text>
<text x="193.9" y="20.2">SOC</text>
<text x="193.9" y="22">SOC</text>
<text x="194" y="22.2" transform="rotate(-90 194 22.2)">︳</text>
<text x="194" y="20.4" transform="rotate(-90 194 20.4)">︳</text>
<text x="141.7" y="28.9" transform="rotate(-90 141.7 28.9)">C1101</text>
<text x="145.4" y="29" transform="rotate(-90 145.4 29)">1.0uF</text>
<text x="148.5" y="27.8" transform="rotate(-90 148.5 27.8)">C1103</text>
<text x="152.2" y="27.9" transform="rotate(-90 152.2 27.9)">1.0uF</text>
<text x="158.6" y="26.6" transform="rotate(-90 158.6 26.6)">C1100</text>
<text x="162.3" y="26.1" transform="rotate(-90 162.3 26.1)">1.0uF</text>
<text x="156.9" y="38.5" transform="rotate(-90 156.9 38.5)">C1104</text>
<text x="160.8" y="38.4" transform="rotate(-90 160.8 38.4)">100nF</text>
<text x="171.8" y="36.6" transform="rotate(-90 171.8 36.6)">C1105</text>
<text x="179.4" y="38.2" transform="rotate(-90 179.4 38.2)">1.0uF</text>
<text x="126.3" y="46.1">AVDD18</text>
<text x="131.1" y="46.1">SOC</text>
<text x="131.2" y="46.4" transform="rotate(-90 131.2 46.4)">︳</text>
<text x="104.8" y="51.5" transform="rotate(-90 104.8 51.5)">C1106</text>
<text x="108.4" y="51.4" transform="rotate(-90 108.4 51.4)">100nF</text>
<text x="116.6" y="52" transform="rotate(-90 116.6 52)">C1107</text>
<text x="120.4" y="52" transform="rotate(-90 120.4 52)">100nF</text>
<text x="144.4" y="70.4" transform="rotate(-90 144.4 70.4)">NF</text>
<text x="155" y="71.9" transform="rotate(-90 155 71.9)">NF</text>
<text x="163.2" y="71.9" transform="rotate(-90 163.2 71.9)">NF</text>
<text x="144.3" y="75" transform="rotate(-90 144.3 75)">C1116</text>
<text x="151.3" y="72.9" transform="rotate(-90 151.3 72.9)">C1115</text>
<text x="159.7" y="72.9" transform="rotate(-90 159.7 72.9)">C1114</text>
<text x="167.2" y="72.6" transform="rotate(-90 167.2 72.6)">C1121</text>
<text x="170.8" y="72.3" transform="rotate(-90 170.8 72.3)">100nF</text>
<text x="175.5" y="72.5" transform="rotate(-90 175.5 72.5)">C1112</text>
<text x="178.9" y="72.2" transform="rotate(-90 178.9 72.2)">100nF</text>
<text x="112.7" y="99.5" transform="rotate(-90 112.7 99.5)">C1131</text>
<text x="116.2" y="99.5" transform="rotate(-90 116.2 99.5)">100nF</text>
<text x="126.1" y="97.8" transform="rotate(-90 126.1 97.8)">C1132</text>
<text x="133.7" y="99.4" transform="rotate(-90 133.7 99.4)">1.0uF</text>
<text x="140.1" y="99" transform="rotate(-90 140.1 99)">C1135</text>
<text x="143.9" y="98.8" transform="rotate(-90 143.9 98.8)">100nF</text>
<text x="155.6" y="103" transform="rotate(-90 155.6 103)">C1136</text>
<text x="159.2" y="102.8" transform="rotate(-90 159.2 102.8)">100nF</text>
<text x="115.4" y="115.7" transform="rotate(-90 115.4 115.7)">C1137</text>
<text x="119.1" y="115.5" transform="rotate(-90 119.1 115.5)">100nF</text>
<text x="136" y="115.5" transform="rotate(-90 136 115.5)">C1120</text>
<text x="139.6" y="115.5" transform="rotate(-90 139.6 115.5)">100nF</text>
<text x="103.5" y="129.9" transform="rotate(-90 103.5 129.9)">1.0uF</text>
<text x="111" y="128.2" transform="rotate(-90 111 128.2)">C1151</text>
<text x="118.6" y="131.7" transform="rotate(-90 118.6 131.7)">1.0uF</text>
<text x="126.2" y="130" transform="rotate(-90 126.2 130)">C1153</text>
<text x="150" y="143.7" transform="rotate(-90 150 143.7)">1.0uF</text>
<text x="157.6" y="142" transform="rotate(-90 157.6 142)">C1152</text>
<text x="172.6" y="164.9">AVDD18</text>
<text x="177.4" y="164.9">SOC</text>
<text x="177.4" y="165.2" transform="rotate(-90 177.4 165.2)">︳</text>
<text x="126.4" y="177.7" transform="rotate(-90 126.4 177.7)">C1162</text>
<text x="132.2" y="177.7" transform="rotate(-90 132.2 177.7)">1.0uF</text>
<text x="141.5" y="177.5" transform="rotate(-90 141.5 177.5)">C1164</text>
<text x="145.4" y="177.5" transform="rotate(-90 145.4 177.5)">100nF</text>
<text x="155" y="177.9" transform="rotate(-90 155 177.9)">C1165</text>
<text x="162.6" y="179.6" transform="rotate(-90 162.6 179.6)">1.0uF</text>
<text x="172.6" y="189.7">AVDD18</text>
<text x="177.4" y="189.7">SOC</text>
<text x="177.4" y="190" transform="rotate(-90 177.4 190)">︳</text>
<text x="141.6" y="196.6" transform="rotate(-90 141.6 196.6)">C1172</text>
<text x="145.2" y="196.4" transform="rotate(-90 145.2 196.4)">100nF</text>
<text x="107.1" y="199.2" transform="rotate(-90 107.1 199.2)">C1171</text>
<text x="110.9" y="199.1" transform="rotate(-90 110.9 199.1)">100nF</text>
</g>
</svg>
